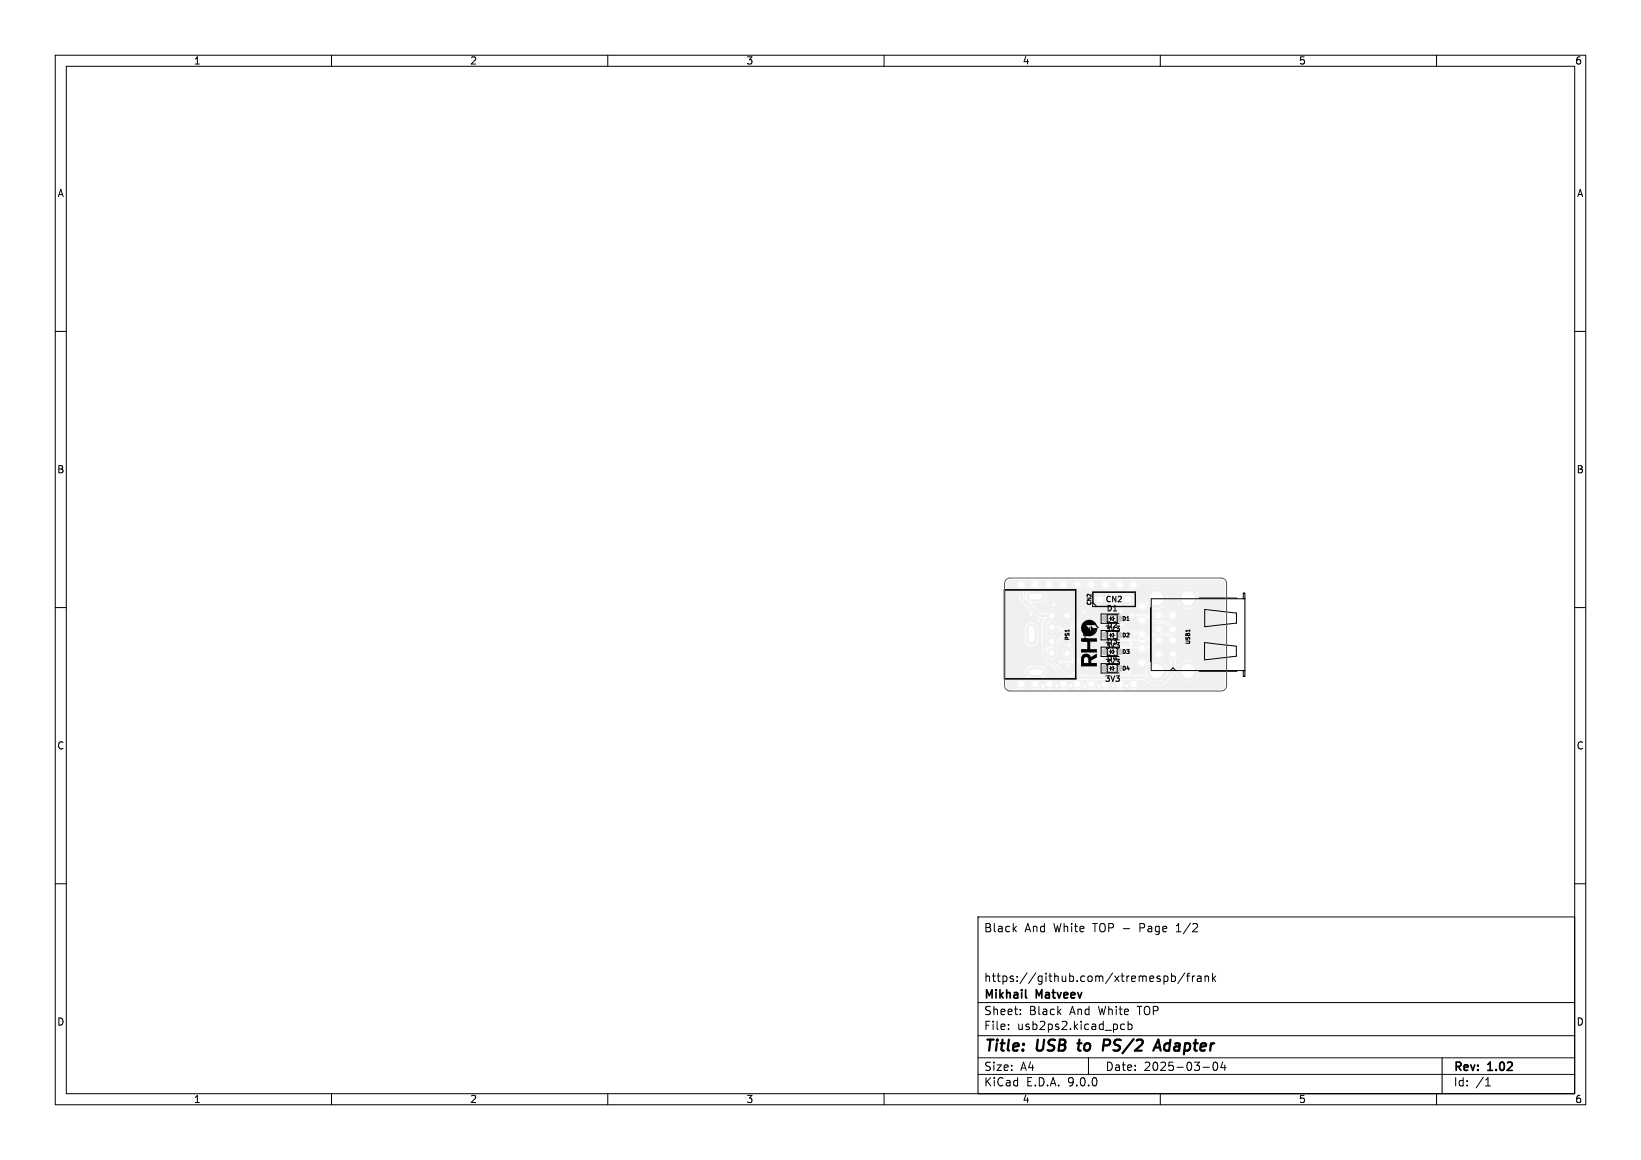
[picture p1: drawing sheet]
<svg xmlns="http://www.w3.org/2000/svg" width="297mm" height="210mm" viewBox="0 0 297 210" stroke-linecap="round" stroke-linejoin="round" font-family="sans-serif">
<g fill="#f0f0f0" stroke="#f0f0f0" stroke-width=".18">
<path d="M211.5 117.7h1.5v1.5h-1.5z"/>
<path d="M189.5 115.4h1.6v1.6h-1.6z"/>
<path d="M199.6 114.6h.9v.8h-.9z"/>
<path d="M202.1 114.6h.9v.8h-.9z"/>
<path d="M199.6 111.6h.9v.8h-.9z"/>
<path d="M202.1 111.6h.9v.8h-.9z"/>
<path d="M199.6 120.6h.9v.8h-.9z"/>
<path d="M202.1 120.6h.9v.8h-.9z"/>
<path d="M199.6 117.6h.9v.8h-.9z"/>
<path d="M202.1 117.6h.9v.8h-.9z"/>
<circle cx="184.8" cy="123.8" r=".75"/>
<circle cx="187.4" cy="123.8" r=".75"/>
<circle cx="189.9" cy="123.8" r=".75"/>
<circle cx="192.5" cy="123.8" r=".75"/>
<circle cx="195" cy="123.8" r=".75"/>
<circle cx="197.5" cy="123.8" r=".75"/>
<circle cx="200.1" cy="123.8" r=".75"/>
<circle cx="202.6" cy="123.8" r=".75"/>
<circle cx="205.2" cy="123.8" r=".75"/>
<circle cx="206.7" cy="119.9" r=".75"/>
<circle cx="206.7" cy="117.4" r=".75"/>
<circle cx="206.7" cy="114.8" r=".75"/>
<circle cx="206.7" cy="112.3" r=".75"/>
<circle cx="206.7" cy="109.8" r=".75"/>
<circle cx="205.2" cy="105.8" r=".75"/>
<circle cx="202.6" cy="105.8" r=".75"/>
<circle cx="200.1" cy="105.8" r=".75"/>
<circle cx="197.5" cy="105.8" r=".75"/>
<circle cx="195" cy="105.8" r=".75"/>
<circle cx="192.5" cy="105.8" r=".75"/>
<circle cx="189.9" cy="105.8" r=".75"/>
<circle cx="187.4" cy="105.8" r=".75"/>
<circle cx="184.8" cy="105.8" r=".75"/>
<circle cx="212.3" cy="115.9" r=".75"/>
<circle cx="212.3" cy="113.9" r=".75"/>
<circle cx="212.3" cy="111.4" r=".75"/>
<circle cx="209.7" cy="118.4" r=".75"/>
<circle cx="209.7" cy="115.9" r=".75"/>
<circle cx="209.7" cy="113.9" r=".75"/>
<circle cx="209.7" cy="111.4" r=".75"/>
<circle cx="215" cy="121.5" r="1.75"/>
<circle cx="215" cy="108.3" r="1.75"/>
<circle cx="209.3" cy="121.5" r="1.75"/>
<circle cx="209.3" cy="108.3" r="1.75"/>
<circle cx="190.3" cy="113.5" r=".8"/>
<circle cx="190.3" cy="118.2" r=".8"/>
<circle cx="190.3" cy="111.4" r=".8"/>
<circle cx="193.1" cy="118.2" r=".8"/>
<circle cx="193.1" cy="111.4" r=".8"/>
<circle cx="199.1" cy="108.5" r=".85"/>
<circle cx="201.6" cy="108.5" r=".85"/>
<circle cx="204.2" cy="108.5" r=".85"/>
<circle cx="196.7" cy="120.9" r=".3"/>
<circle cx="194.3" cy="121.9" r=".3"/>
<circle cx="196.1" cy="110.8" r=".3"/>
<circle cx="198.9" cy="124.2" r=".3"/>
<circle cx="204.7" cy="116.5" r=".3"/>
<circle cx="202.9" cy="110.6" r=".3"/>
<circle cx="191.2" cy="124.1" r=".3"/>
<circle cx="203.9" cy="124.2" r=".3"/>
<circle cx="188.8" cy="124.2" r=".3"/>
<circle cx="186.6" cy="111.2" r=".3"/>
<circle cx="208.3" cy="116.1" r=".3"/>
<circle cx="193.8" cy="124.1" r=".3"/>
<circle cx="187.9" cy="112.4" r=".3"/>
<circle cx="190.7" cy="109.5" r=".3"/>
<circle cx="193.4" cy="120.5" r=".3"/>
<circle cx="201.4" cy="124.1" r=".3"/>
<circle cx="196.9" cy="118.5" r=".3"/>
<circle cx="196.1" cy="117.1" r=".3"/>
<circle cx="193.5" cy="116.8" r=".3"/>
<circle cx="196.3" cy="124.3" r=".3"/>
<circle cx="204.2" cy="121.6" r=".3"/>
<circle cx="201.4" cy="112.6" r=".3"/>
<circle cx="201.4" cy="118.6" r=".3"/>
<circle cx="195" cy="113.3" r=".3"/>
<circle cx="203" cy="113" r=".3"/>
<circle cx="192" cy="119.8" r=".3"/>
<circle cx="196.4" cy="119.7" r=".3"/>
<circle cx="192.1" cy="114" r=".3"/>
<circle cx="204.8" cy="111.4" r=".3"/>
</g>
<path d="M186.7 113.9v2M186.8 108h1.4M186.8 121.7h1.4" fill="none" stroke="#f0f0f0" stroke-width="2"/>
<path d="M184.8 105.9v2.2l3.3 3.4h2.2l-1.2 1.2v6.1l3.9 3.9h14.3l1.1 1h1.8l2.1-2.1v-3.2" fill="none" stroke="#f0f0f0" stroke-width=".6"/>
<g fill="none" stroke="#f0f0f0" stroke-width=".18">
<path d="M190.3 113.6h1.4l.4 .4M193.1 118.3l1.3 1.2h1.5l.3-.3h.4l.1 .1h4M195 113.3l1.2 1.2M196.4 119.7l-.1 .1h-4.3M200.8 114.3h4.3l.6 .6h1M201.6 116.1l-1.6 1.6M202.2 115.8h5.3l1-.9h2.8l1 1M202.9 109.1l-2.9 2.9h.8l.6 .6M203 113l-.1 .1h-7.3l-.4-.3h-.5l-3.3 3.4h-1.1M204.8 111.4l2.6-.1 1.3 1.4h2.4l1.2 1.2M205.2 105.9v.9h-.9l-1.4 1.4M209.7 115.9l-1.3 1.3h-.5l-.8-.8h-.8l-.7 .7h-3.7"/>
<path d="M200 121l.8 .7h3.3"/>
</g>
<g fill="#f0f0f0">
<path d="M182.3 105.2l.5-.2h1.5a1.04 1.04 0 0 0 .1 1.7l.1 1.7 3.4 3.4 1.2 .2-.5 .6 .1 6.4 3.8 3.9a.99 .99 0 0 0-.9 .8 .99 .99 0 0 0 .4 1h-1.6a.92 .92 0 0 0 .4-1.2 .92 .92 0 0 0-1.3-.4 .92 .92 0 0 0-.3 1.3l.3 .4-1.7-.1a1.03 1.03 0 0 0-.1-1.8h.6a1.15 1.15 0 0 0 1.1-1.2 1.15 1.15 0 0 0-1.1-1.2h-1.6a1.2 1.2 0 0 0-1.1 1.4 1.2 1.2 0 0 0 1.4 1 1.05 1.05 0 0 0-.1 1.8h-1.6a.92 .92 0 0 0 .4-1.2 .92 .92 0 0 0-1.3-.4 .92 .92 0 0 0-.3 1.3l.3 .4h-1.6a.7 .7 0 0 1-.7-.7v-10.3h3.4v2.1a1.15 1.15 0 0 0 1.2 1.1 1.15 1.15 0 0 0 1.2-1.1v-2.1a1.15 1.15 0 0 0-1.2-1.1 1.15 1.15 0 0 0-1.2 1.1h-3.4v-8.1z"/>
<path d="M193.2 123.1h1.1a1.17 1.17 0 0 0 .3 1.6l-1.6 .1-.1-.1a1.02 1.02 0 0 0 .2-1.5z"/>
<path d="M195.7 123.1h1.1a1.17 1.17 0 0 0 .3 1.6l-1.6 .1-.1-.1a1.02 1.02 0 0 0 .3-1.5z"/>
<path d="M198.3 123.1h1.1a1.17 1.17 0 0 0 .2 1.6l-1.5 .1-.1-.1a1.02 1.02 0 0 0 .2-1.5z"/>
<path d="M200.8 123.1h1.1a1.17 1.17 0 0 0 .3 1.6l-1.6 .1-.1-.1a1.02 1.02 0 0 0 .3-1.5z"/>
<path d="M203.3 123.1h1.2a1.17 1.17 0 0 0 .2 1.6l-1.6 .1v-.1a1.02 1.02 0 0 0 .2-1.5z"/>
<path d="M207.2 116.1l.5-.1 .9-.9h.3l.1 .2a1.12 1.12 0 0 0-.1 1.1l-.6 .5-.3 .1-.8-.8z"/>
<path d="M202.2 116.1h3.9l.1 .1-.7 .7h-3.4l-.2-.3z"/>
<path d="M200.7 114.6l.2-.1h.9v.4h1.5v-.4h1.7l.8 .6 .2 .4-2.7 .1v-.5h-1.4l-.1 .3-.6-.2-.4 .1z"/>
<path d="M191.3 116.4l3.2-3 .3 .3 .4 .1 .9 .9 .6 .1a.45 .45 0 0 0 .8-.1h1.9v.7l.2 .2h1l.1 .4 .5 .2-1.1 1.1-.6 .2-.1 .8 .2 .3h.9l.2-.3-.1-.8 .5-.4a.73 .73 0 0 0 .8 .3l-.1 .5h1.5l-.1-.6h2.6a.96 .96 0 0 0 .9 1 .96 .96 0 0 0 1-.9h.8l.7-.7a.95 .95 0 0 0 1.2-.3 .95 .95 0 0 0-.1-1.2l.9-.1 .3 .3a.92 .92 0 0 0 .3 1.3 .92 .92 0 0 0 1.3-.5 .92 .92 0 0 0-.7-1.2l-.6 .1-.5-.4-1-.1a1.03 1.03 0 0 0-.3-1.6l.9-.1 .6 .5a.92 .92 0 0 0 .7 1.4 .92 .92 0 0 0 1-1.1 .92 .92 0 0 0-1.4-.6l-.7-.7h-1l.2-.3-.4-.3 .2-.2 .3 .4 .2-.7h.8l.2 .7 .3-.4 .2 .2-.4 .3 .5 .3 .4-.1 .3-.2-.4-.3 .2-.2 .3 .4 .2-.3-.1-.7-.1-.2-.3 .4-.2-.2 .4-.3-.7-.2-.5 .2 .4 .3-.2 .2-.3-.4-.2 .5h-.8l-.2-.5-.3 .4-.2-.2 .4-.3-.7-.4 1-.5-.5-.6 .1-.1 .6 .5 .4-.6 .1-.8h1.8l.1 .8 .4 .6 .5-.5 .2 .1-.6 .6a1.95 1.95 0 0 0 2.6 0l-.5-.6 .1-.1 .6 .5a1.95 1.95 0 0 0 0-2.6l-.6 .6-.1-.2 .5-.5a1.95 1.95 0 0 0-2.6 0l.6 .5-.2 .2-.5-.6-.3 .5-.2 .7h-1.8l-.2-.7-.3-.5-.6 .6-.1-.2 .5-.5a1.95 1.95 0 0 0-2.6 0l.6 .5-.2 .2-.5-.6a2.22 2.22 0 0 0-.4 2.2 .96 .96 0 0 0-1.3-.2 .96 .96 0 0 0-.3 1.2 .95 .95 0 0 0 1.2 .4 .95 .95 0 0 0 .5-1.2l.3 .2 .5-.5 .2 .1-.6 .6a2.08 2.08 0 0 0 1.5 .5v.2l-.4 .2 .3 .3-.1 .2-.4-.4-.2 .5 .2 .7 .4-.4 .1 .2-.3 .3 .2 .2-.1 .1h-.4l-1.4-1.3h-2.3a.48 .48 0 0 0-.7 0 .48 .48 0 0 0 .2 .8 .48 .48 0 0 0 .7-.4h.7l.1 .2a.93 .93 0 0 0 .4 1.5 .93 .93 0 0 0 1.1-1.2l1 .8 .8 .1a1.08 1.08 0 0 0-.4 1.7l-.7 .1-.6 .7-.2-.1a.96 .96 0 0 0-.4-1.3 .96 .96 0 0 0-1.3 .5l-.6-.5h-4.5l-.3 .3-.7 .1-.3 .3h-1.9a.48 .48 0 0 0-.2-.6 .48 .48 0 0 0-.7 .2h-.3l-.8-.9h7.2a.5 .5 0 0 0 .7-.1 .5 .5 0 0 0-.2-.8l.1-.4h-.6l-.1 .8h-.7v-.3l.6 .1v-.6h-.6l-.2 .2-.4-.1-.6-.5h1.1v.2h.7v-.6h.1v.6h.7v-.2a.81 .81 0 0 0-1.5 0h-1.1l2.5-2.6 .9 .5v-.6h.2v.6a1.05 1.05 0 0 0 .9-1h-.5v-.2h.5a1.05 1.05 0 0 0-.9-.9v.5h-.2v-.6l.3-.3h.8l.2-.3a1.02 1.02 0 0 0 .3-1.8h15.3a.7 .7 0 0 1 .7 .7v18.4a.7 .7 0 0 1-.7 .7h-15.3l-.1-.1a1.02 1.02 0 0 0 .2-1.5l1.4-.1 1.1 1h2l2.4-2.2 .1-.6h.3l.1 .8 .4 .7 .5-.6 .2 .2-.6 .5a1.95 1.95 0 0 0 2.6 0l-.5-.5 .1-.2 .6 .6a1.95 1.95 0 0 0 0-2.6l-.6 .5-.1-.1 .5-.6a1.95 1.95 0 0 0-2.6 0l.6 .6-.2 .1-.5-.5-.3 .4-.2 .7h-.3v-1.9l.4-.2v-1.6l-1.8-.1v1.7l.4 .2v2l-.4 .4h-.1a2.04 2.04 0 0 0-.5-1.6l-.6 .5-.1-.1 .5-.6a1.95 1.95 0 0 0-2.6 0l.6 .6-.2 .1-.5-.5a2.24 2.24 0 0 0-.5 2l-3-.1a.51 .51 0 0 0 .1-.8 .51 .51 0 0 0-.8 .2h-.4v-.4h-1.4l-.1 .4h-.9l-.2-.2v-.6h1.1v.2h.7v-.6h.1v.6h.7a.56 .56 0 0 0-.3-.5 .56 .56 0 0 0-.5-.1h-.4l-.3 .4h-1.1l-.3-.3h-.7l-.3 .2v.8l.3 .2 .7 .1 .3 .3h3.2l.1 .2h-10.8l-2.5-2.5h.8v.2a.5 .5 0 0 0 .4 .3 .5 .5 0 0 0 .5-.2h3.7a.45 .45 0 0 0 .7-.2h9v.2a.9 .9 0 0 0 1.4 .7 .9 .9 0 0 0 0-1.5 .9 .9 0 0 0-1.4 .6h-9l.1-.3h3.9l.4-.4 .5-.1 .2-.4 .6 .1v-.6h.1v.6h.4l.2-.4h5.6a.9 .9 0 0 0 1.2 .9 .9 .9 0 0 0 .3-1.5 .9 .9 0 0 0-1.5 .4v.2h-5.6l.1-.2h-1.4l-.1 .2a.52 .52 0 0 0-.6 0 .52 .52 0 0 0-.3 .5l-.3 .3h-3.7l-.8-.2-.4 .4h-1.2l-.5-.6a.97 .97 0 0 0-.7-1.4 .97 .97 0 0 0-1.1 1.1 .97 .97 0 0 0 1.5 .7l.3 .3v.2h-1.6a.46 .46 0 0 0-.5-.2 .46 .46 0 0 0-.4 .3h-.8l-.4-.3 .7-.4-.4-.4 .1-.1 .4 .4 .2-.4 .1-.3-.3-.6-.4 .4-.1-.1 .4-.4-.4-.2v-.2h.7z"/>
<path d="M188 105h1.4a.94 .94 0 0 0-.2 1.4 .94 .94 0 0 0 1.4 0 .94 .94 0 0 0-.2-1.4h1.6a.94 .94 0 0 0-.3 1.4 .94 .94 0 0 0 1.5 0 .94 .94 0 0 0-.2-1.4h1.5a.94 .94 0 0 0-.2 1.4 .94 .94 0 0 0 1.4 0 .94 .94 0 0 0-.2-1.4h1.5a.94 .94 0 0 0-.2 1.4 .94 .94 0 0 0 1.4 0 .94 .94 0 0 0-.2-1.4h1.6a.94 .94 0 0 0-.2 1.4 .94 .94 0 0 0 1.4 0 .94 .94 0 0 0-.2-1.4h1.5a.94 .94 0 0 0-.2 1.4 .94 .94 0 0 0 1.4 0 .94 .94 0 0 0-.2-1.4h1.6a1.56 1.56 0 0 0-.2 1.6h-.3l-1.6 1.5a1.03 1.03 0 0 0-1.4-.5 1.03 1.03 0 0 0-.5 1.4 1.03 1.03 0 0 0 1.5 .4l-1.8 1.9-.7 .1-.3 .2v.7l.2 .3h.8l.4-.3 .1 .2v.4h-5.2l-.4-.3h-.6l-3.3 3.2-.2-.6h-1.6v-.9l.1-.1a1.06 1.06 0 0 0 1.7-.4h.2a.45 .45 0 0 0 .3 .6 .45 .45 0 0 0 .6-.4 .45 .45 0 0 0-.5-.5l-.3-.2h-.4a1.09 1.09 0 0 0-1.3-.7l.1-.2a.95 .95 0 0 0 1.2-1h.9v.1a.96 .96 0 0 0 1.5 .8 .96 .96 0 0 0 0-1.7 .96 .96 0 0 0-1.5 .8h-.9v-.2a.99 .99 0 0 0-.9-.7 .99 .99 0 0 0-.9 .5h-1.2l-1.7-1.7 .1-.1h1.6a1.15 1.15 0 0 0 1-.8h8.8v.2a1.01 1.01 0 0 0 1.5 .8 1.01 1.01 0 0 0 0-1.8 1.01 1.01 0 0 0-1.5 .8h-8.8l.1-.1a1.3 1.3 0 0 0-1.6-1.5l.5-.8h-.4v-.2h.4z"/>
<path d="M185.4 105h1.4l-.4 .8h.5v.2h-.5l.1 .3 .4 .5a1.45 1.45 0 0 0-1.4 1.3l-.2-.2v-1.2a1.03 1.03 0 0 0 0-1.7z"/>
</g>
<g fill="#fff" stroke="#fff" stroke-width=".18">
<circle cx="196.7" cy="120.9" r=".18"/>
<circle cx="194.3" cy="121.9" r=".17"/>
<circle cx="196.1" cy="110.8" r=".18"/>
<circle cx="198.9" cy="124.2" r=".18"/>
<circle cx="204.7" cy="116.5" r=".17"/>
<circle cx="202.9" cy="110.6" r=".17"/>
<circle cx="191.2" cy="124.1" r=".17"/>
<circle cx="203.9" cy="124.2" r=".18"/>
<circle cx="188.8" cy="124.2" r=".17"/>
<circle cx="186.6" cy="111.2" r=".17"/>
<circle cx="208.3" cy="116.1" r=".17"/>
<circle cx="193.8" cy="124.1" r=".17"/>
<circle cx="187.9" cy="112.4" r=".17"/>
<circle cx="190.7" cy="109.5" r=".18"/>
<circle cx="193.4" cy="120.5" r=".18"/>
<circle cx="201.4" cy="124.1" r=".18"/>
<circle cx="196.9" cy="118.5" r=".18"/>
<circle cx="196.1" cy="117.1" r=".17"/>
<circle cx="193.5" cy="116.8" r=".17"/>
<circle cx="196.3" cy="124.3" r=".17"/>
<circle cx="195" cy="113.3" r=".17"/>
<circle cx="203" cy="113" r=".18"/>
<circle cx="192" cy="119.8" r=".17"/>
<circle cx="196.4" cy="119.7" r=".18"/>
<circle cx="192.1" cy="114" r=".17"/>
<circle cx="204.8" cy="111.4" r=".18"/>
<circle cx="184.8" cy="123.9" r=".5"/>
<circle cx="187.4" cy="123.9" r=".5"/>
<circle cx="189.9" cy="123.9" r=".5"/>
<circle cx="192.5" cy="123.9" r=".5"/>
<circle cx="195" cy="123.9" r=".5"/>
<circle cx="197.5" cy="123.9" r=".5"/>
<circle cx="200.1" cy="123.9" r=".5"/>
<circle cx="202.6" cy="123.9" r=".5"/>
<circle cx="205.2" cy="123.9" r=".5"/>
<circle cx="206.7" cy="119.9" r=".5"/>
<circle cx="206.7" cy="117.4" r=".5"/>
<circle cx="206.7" cy="114.9" r=".5"/>
<circle cx="206.7" cy="112.3" r=".5"/>
<circle cx="206.7" cy="109.8" r=".5"/>
<circle cx="205.2" cy="105.9" r=".5"/>
<circle cx="202.6" cy="105.9" r=".5"/>
<circle cx="200.1" cy="105.9" r=".5"/>
<circle cx="197.5" cy="105.9" r=".5"/>
<circle cx="195" cy="105.9" r=".5"/>
<circle cx="192.5" cy="105.9" r=".5"/>
<circle cx="189.9" cy="105.9" r=".5"/>
<circle cx="187.4" cy="105.9" r=".5"/>
<circle cx="184.8" cy="105.9" r=".5"/>
<circle cx="212.3" cy="118.4" r=".46"/>
<circle cx="212.3" cy="115.9" r=".46"/>
<circle cx="212.3" cy="113.9" r=".46"/>
<circle cx="212.3" cy="111.4" r=".46"/>
<circle cx="209.7" cy="118.4" r=".46"/>
<circle cx="209.7" cy="115.9" r=".46"/>
<circle cx="209.7" cy="113.9" r=".46"/>
<circle cx="209.7" cy="111.4" r=".46"/>
<circle cx="215" cy="121.5" r="1.15"/>
<circle cx="215" cy="108.3" r="1.15"/>
<circle cx="209.3" cy="121.5" r="1.15"/>
<circle cx="209.3" cy="108.3" r="1.15"/>
<circle cx="190.3" cy="116.2" r=".4"/>
<circle cx="190.4" cy="113.5" r=".4"/>
<circle cx="190.4" cy="118.2" r=".4"/>
<circle cx="190.3" cy="111.5" r=".4"/>
<circle cx="193.1" cy="118.2" r=".4"/>
<circle cx="193.1" cy="111.5" r=".4"/>
<circle cx="199.1" cy="108.5" r=".5"/>
<circle cx="204.2" cy="108.5" r=".5"/>
</g>
<path d="M186.7 113.9v2M186.8 108h1.4M186.8 121.7h1.4" fill="none" stroke="#fff" stroke-width="1"/>
<g fill="#c4c4c4" stroke="#c4c4c4" stroke-width=".18">
<path d="M199.6 114.6h.9v.8h-.9z"/>
<path d="M202.1 114.6h.9v.8h-.9z"/>
<path d="M199.6 111.6h.9v.8h-.9z"/>
<path d="M202.1 111.6h.9v.8h-.9z"/>
<path d="M199.6 120.6h.9v.8h-.9z"/>
<path d="M202.1 120.6h.9v.8h-.9z"/>
<path d="M199.6 117.6h.9v.8h-.9z"/>
<path d="M202.1 117.6h.9v.8h-.9z"/>
</g>
<path d="M196.1 112.6l.6-.3a1.52 1.52 0 0 1 1.9 .9l.3 .5h-.3l-.4-.5h-1.6l.8 1v-.5l.7 .9-.7-.9h.4l.6 .8-.7 .6h-.9l-.7-.3-.4-.7v-.8zM197.4 113.2l.4 .5h-.4zM195.7 115.6h2.8v.6h-1.2v1.3h1.2v.6h-2.8v-.6h1.1v-1.3h-1.1zM195.9 118.6l.4-.2h.5l.4 .2 .2 .4 1.1-.7v.7l-1 .6v.4h1v.6h-2.8v-1.2h.5v.6h.8v-.7l-.2-.3h-.4l-.2 .4h-.5zM197.8 113.7h.8l-.2 .8z" fill="#000"/>
<g fill="none" stroke="#000" stroke-width=".18">
<path d="M10 10h277v190h-277zM12 12h273v186h-273zM60 10v2M110 10v2M160 10v2M210 10v2M260 10v2M10 60h2M285 60h2M10 110h2M181.7 106.8h13v16.2h-13zM181.8 106.9h12.8v16h-12.8z"/>
<path d="M193.5 114v.4M197.8 107.2h7.7v2.6h-7.7zM197.8 107.2h7.6v2.6h-6.9l-.7-.7zM200.4 112.7v-1.4h1.8v1.4M200.4 114.3v1.4M200.4 117.3v1.4M200.8 112h.2M201 111.7v.7M201 114.7v.7M201 117.7v.7M201 112l.5-.3v.7zM201.5 114.7v.7l-.5-.4"/>
<path d="M201.5 117.7v.7l-.5-.4M201.5 112h.2M202.2 114.3v1.4M202.2 117.3v1.4M202.5 111.2h-3.2v1.7h3.2M202.5 114.2h-3.2v1.7h3.2M202.5 117.2h-3.2v1.7h3.2M208.2 110v9.8M208.4 108.4h16.9v13h-16.9zM215.3 114v.4M217 108.3h6.9M218 116.3l5.8 .7v1.8l-5.8 .7z"/>
<path d="M218 110.3l5.8 .7v1.8l-5.8 .7zM225 107.4h.3v1h-.3zM285 110h2M200.4 120.3v1.4h1.8v-1.4M201 120.7v.7M201.5 120.7v.7l-.5-.4M202.5 120.2h-3.2v1.7h3.2M211.8 121.4l.5-.5 .5 .5M217 121.5h6.9M225 121.4h.3v1.1h-.3zM10 160h2M177 166h108v32h-108z"/>
<path d="M183.5 168.1l.5 .6M184 167.7l-.6 .6M210.7 176.8l.4-.1 .3 .3v.4l-.2 .2h-.5M212 176.8l.5-.1 .2 .3v.4l-.1 .2h-.6M212 176.2v1.5M214.5 176.1l-1.3 2M214.7 176.7h.6M215.3 176.2l-.3 .2v1.3M215.8 176.7v1M216.2 176.7l-.2 .1-.2 .2M216.7 176.8h.6l.1 .9M217.4 177.1h-.5a.29 .29 0 0 0-.2 .3 .29 .29 0 0 0 .2 .3l.5-.1"/>
<path d="M218.1 176.8l.2-.1 .4 .1v.9M218.1 176.7v1M219.5 176.2v1.5M219.6 177.1l.4 .6M220 176.7l-.5 .6M285 160h2M60 198v2M110 198v2M160 198v2M177 194.5h108M177 191.5h108M177 187.5h108"/>
<path d="M177 181.5h108M182.5 186.3v.1M182.5 185.5v.1M184.7 183.6v.1M184.7 182.8v.1M197 191.5v3M203.5 185.5l-.4-.1-.3 .3v.4l.2 .2h.5M204.2 185.5l.4-.1 .3 .3v.4l-.2 .2h-.5M204.2 184.9v1.5M210 198v2M217.7 193.2h1.2M219.7 192.4a.81 .81 0 0 0 .3 1.4l.2-.1 .2-.5-.2-.8"/>
<path d="M221.3 192.2l-.3 1.1h.9M221.7 192.8v1M260 198v2M261 191.5v6.5M268.9 196.6h.8M269 195.5l.3-.4v1.5"/>
</g>
<path d="M195 188.9h.8M195.4 188.2l-.3 1.7 .3 .3M200.6 188.2h-.8l-.2 2M200.7 189.2l-1 .1M208.7 190.2l.9-2 .5 2M209 189.6h.9" fill="none" stroke="#000" stroke-width=".4"/>
<path d="M185.6 180.5l.2 .2" fill="none" stroke="#000" stroke-width=".3"/>
<path d="M182.1 104.9l.7-.2h38.2a1 1 0 0 1 1 1v18.4a1 1 0 0 1-1 1h-38.2a1 1 0 0 1-1-1v-18.4z" fill="none" stroke="#575757" stroke-width=".18"/>
<g font-size="2.8">
<text x="178" y="190.9">Title:</text>
<text x="187.7" y="190.9">USB</text>
<text x="196" y="190.9">to</text>
<text x="201.3" y="190.9">PS/2</text>
<text x="211.5" y="190.9">Adapter</text>
</g>
<g font-size="2.1">
<text x="178" y="169">Black</text>
<text x="185.4" y="169">And</text>
<text x="190.7" y="169">White</text>
<text x="198" y="169">TOP -</text>
<text x="206.6" y="169">Page</text>
<text x="213.4" y="169">1/2</text>
<text x="178" y="178">https://github.com/xtremespb/frank</text>
<text x="178" y="184">Sheet:</text>
<text x="178" y="181.2">Mikhail</text>
<text x="186.2" y="184">Black</text>
<text x="187.6" y="181.2">Matveev</text>
<text x="193.7" y="184">And</text>
<text x="199" y="184">White</text>
<text x="206.2" y="184">TOP</text>
<text x="178" y="186.7">File:</text>
<text x="184.1" y="186.7">usb2ps2.kicad_pcb</text>
<text x="178" y="196.9">KiCad</text>
<text x="178" y="194.1">Size:</text>
<text x="184.7" y="194.1">A4</text>
<text x="185.7" y="196.9">E.D.A.</text>
<text x="193.3" y="196.9">9.0.0</text>
<text x="200" y="194.1">Date:</text>
<text x="207" y="194.1">2025-03-04</text>
<text x="263" y="194.3">Rev:</text>
<text x="263" y="196.9">Id:</text>
<text x="267.1" y="196.9">/1</text>
<text x="269.4" y="194.3">1.02</text>
</g>
<g font-size="1.8">
<text x="35" y="11.9">1</text>
<text x="85" y="11.9">2</text>
<text x="135" y="11.9">3</text>
<text x="185" y="11.9">4</text>
<text x="235" y="11.9">5</text>
<text x="285" y="11.9">6</text>
<text x="10.3" y="35.9">A</text>
<text x="285.4" y="35.9">A</text>
<text x="10.3" y="85.9">B</text>
<text x="285.3" y="85.9">B</text>
<text x="10.3" y="135.9">C</text>
<text x="285.3" y="135.9">C</text>
<text x="10.3" y="185.9">D</text>
<text x="285.3" y="185.9">D</text>
<text x="35" y="199.9">1</text>
<text x="85" y="199.9">2</text>
<text x="135" y="199.9">3</text>
<text x="185" y="199.9">4</text>
<text x="235" y="199.9">5</text>
<text x="285" y="199.9">6</text>
</g>
<g font-size="1.4">
<text x="200" y="109.2">CN2</text>
<text x="200.2" y="113.9">D2</text>
<text x="200.2" y="110.9">D1</text>
<text x="197.4" y="116.5" transform="rotate(-90 197.4 116.5)">PS1</text>
<text x="199.9" y="117.6">3V3</text>
<text x="199.9" y="114.6">3V3</text>
<text x="200.2" y="119.9">D4</text>
<text x="200.2" y="116.9">D3</text>
<text x="199.9" y="123.6">3V3</text>
<text x="199.9" y="120.6">3V3</text>
</g>
<g font-size="1">
<text x="197.7" y="109.7" transform="rotate(-90 197.7 109.7)">CN2</text>
<text x="203" y="112.6">D1</text>
<text x="193.7" y="116" transform="rotate(-90 193.7 116)">PS1</text>
<text x="203" y="115.6">D2</text>
<text x="203" y="118.6">D3</text>
<text x="215.6" y="116.8" transform="rotate(-90 215.6 116.8)">USB1</text>
<text x="203" y="121.6">D4</text>
</g>
</svg>
